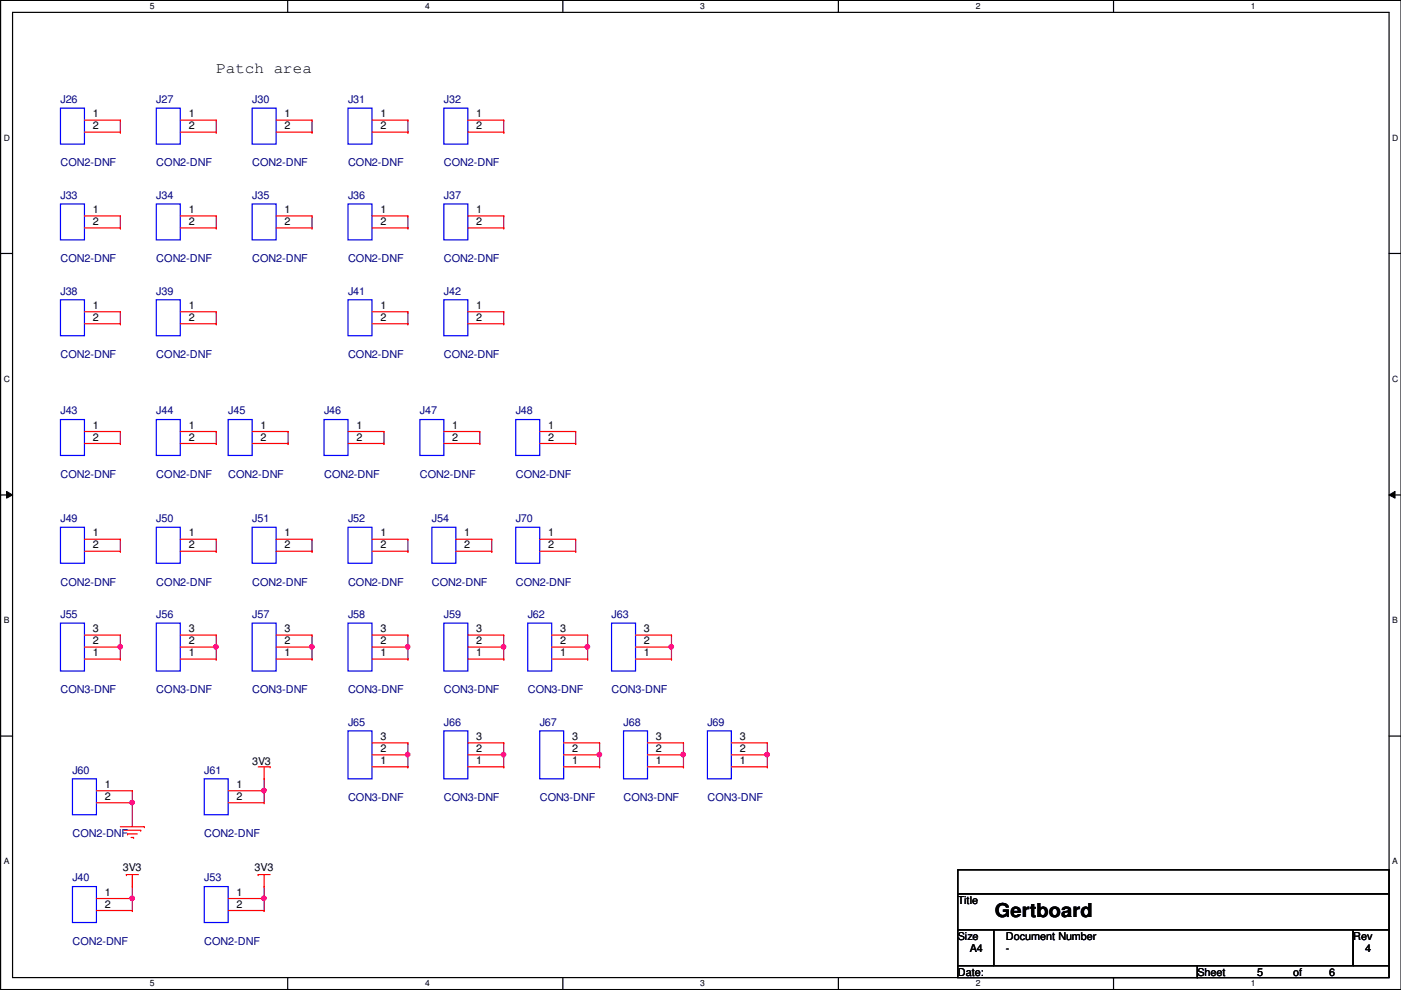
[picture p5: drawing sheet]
<svg xmlns="http://www.w3.org/2000/svg" width="297mm" height="210mm" viewBox="0 0 297 210" stroke-linecap="round" stroke-linejoin="round" font-family="sans-serif">
<path d="M.1 .1h296.9v209.8h-296.9zM2.7 2.6h291.8v204.7h-291.8z" fill="none" stroke="#000" stroke-width=".25"/>
<g fill="#fff">
<path d="M31.8 .3h1v2.1h-1z"/>
<path d="M31.8 207.6h1v2h-1z"/>
</g>
<path d="M61 .1v2.5M61 207.3v2.6" fill="none" stroke="#000" stroke-width=".25"/>
<g fill="#fff">
<path d="M90.1 .3h1v2.1h-1z"/>
<path d="M90.1 207.6h1v2h-1z"/>
</g>
<path d="M119.3 .1v2.5M119.3 207.3v2.6" fill="none" stroke="#000" stroke-width=".25"/>
<g fill="#fff">
<path d="M148.5 .3h1v2.1h-1z"/>
<path d="M148.5 207.6h1v2h-1z"/>
</g>
<path d="M177.8 .1v2.5M177.8 207.3v2.6" fill="none" stroke="#000" stroke-width=".25"/>
<g fill="#fff">
<path d="M206.9 .3h1v2.1h-1z"/>
<path d="M206.9 207.6h1v2h-1z"/>
</g>
<path d="M236.1 .1v2.5M236.1 207.3v2.6" fill="none" stroke="#000" stroke-width=".25"/>
<g fill="#fff">
<path d="M265.2 .3h1v2.1h-1z"/>
<path d="M265.2 207.6h1v2h-1z"/>
<path d="M.8 28.2h1.3v2h-1.3z"/>
<path d="M295.2 28.2h1.3v2h-1.3z"/>
<path d="M.8 79.3h1.3v2.1h-1.3z"/>
<path d="M295.2 79.3h1.3v2.1h-1.3z"/>
</g>
<path d="M.1 53.8h2.6M294.5 53.8h2.5" fill="none" stroke="#000" stroke-width=".25"/>
<g fill="#fff">
<path d="M.8 130.6h1.2v2h-1.2z"/>
<path d="M295.2 130.6h1.2v2h-1.2z"/>
</g>
<path d="M.1 105h2.6M294.5 105h2.5" fill="none" stroke="#000" stroke-width=".25"/>
<path d="M1.4 104.2l1.3 .8-1.3 .7zM294.5 105l1.3-.8v1.5z" fill="#000"/>
<path d="M1.4 104.2l1.3 .8-1.3 .7zM294.5 105l1.3-.8v1.5z" fill="none" stroke="#000" stroke-width=".21"/>
<g fill="#fff">
<path d="M.8 181.7h1.1v2h-1.1z"/>
<path d="M295.2 181.7h1.1v2h-1.1z"/>
</g>
<path d="M.1 156.1h2.6M294.5 156.1h2.5" fill="none" stroke="#000" stroke-width=".25"/>
<g fill="none" stroke="#800040" stroke-width=".25">
<path d="M25.5 28h.1M25.5 25.5v2.5M45.8 28h.1M45.8 25.5v2.5M66.2 28h.1M66.2 25.5v2.5M86.5 28h.1M86.5 25.5v2.5M106.8 28h.1M106.8 25.5v2.5M25.5 48.3h.1M25.5 45.8v2.5"/>
<path d="M45.8 48.3h.1M45.8 45.8v2.5M66.2 48.3h.1M66.2 45.8v2.5M86.5 48.3h.1M86.5 45.8v2.5M106.8 48.3h.1M106.8 45.8v2.5M106.8 68.7h.1M106.8 66.1v2.6M25.5 137.2h.1M25.5 134.7v2.5"/>
</g>
<circle cx="25.5" cy="137.2" r=".48" fill="#f0f"/>
<circle cx="25.5" cy="137.2" r=".48" fill="none" stroke="#f0f" stroke-width=".25"/>
<path d="M66.2 116.9h.1M66.2 114.4v2.5M25.5 139.8h.1M25.5 137.2v2.6M45.8 137.2h.1M45.8 134.7v2.5M66.2 139.8h.1M66.2 137.2v2.6" fill="none" stroke="#800040" stroke-width=".25"/>
<circle cx="45.8" cy="137.2" r=".48" fill="#f0f"/>
<circle cx="45.8" cy="137.2" r=".48" fill="none" stroke="#f0f" stroke-width=".25"/>
<path d="M101.7 94.1h.1M101.7 91.5v2.6M122 94.1h.1M122 91.5v2.6M66.2 137.2h.1M66.2 134.7v2.5" fill="none" stroke="#800040" stroke-width=".25"/>
<circle cx="66.1" cy="137.2" r=".48" fill="#f0f"/>
<circle cx="66.1" cy="137.2" r=".48" fill="none" stroke="#f0f" stroke-width=".25"/>
<path d="M45.8 94.1h.1M45.8 91.5v2.6M45.8 116.9h.1M45.8 114.4v2.5M45.8 139.8h.1M45.8 137.2v2.6M86.5 137.2h.1M86.5 134.7v2.5M106.8 139.8h.1M106.8 137.2v2.6" fill="none" stroke="#800040" stroke-width=".25"/>
<circle cx="86.4" cy="137.2" r=".48" fill="#f0f"/>
<circle cx="86.4" cy="137.2" r=".48" fill="none" stroke="#f0f" stroke-width=".25"/>
<path d="M61.1 94.1h.1M61.1 91.5v2.6M81.4 94.1h.1M81.4 91.5v2.6M86.5 139.8h.1M86.5 137.2v2.6M106.8 137.2h.1M106.8 134.7v2.5" fill="none" stroke="#800040" stroke-width=".25"/>
<circle cx="106.8" cy="137.2" r=".48" fill="#f0f"/>
<circle cx="106.8" cy="137.2" r=".48" fill="none" stroke="#f0f" stroke-width=".25"/>
<path d="M28.1 170.3h.1M28.1 167.7v7.6" fill="none" stroke="#800040" stroke-width=".25"/>
<circle cx="28" cy="170.2" r=".48" fill="#f0f"/>
<circle cx="28" cy="170.2" r=".48" fill="none" stroke="#f0f" stroke-width=".25"/>
<path d="M56 167.7h.1M56 165.2v2.5" fill="none" stroke="#800040" stroke-width=".25"/>
<circle cx="56" cy="167.7" r=".48" fill="#f0f"/>
<circle cx="56" cy="167.7" r=".48" fill="none" stroke="#f0f" stroke-width=".25"/>
<path d="M124.6 139.8h.1M124.6 137.2h.1M124.6 134.7v5.1M56 167.7h.1M56 167.7v2.6" fill="none" stroke="#800040" stroke-width=".25"/>
<circle cx="124.5" cy="137.2" r=".48" fill="#f0f"/>
<circle cx="124.5" cy="137.2" r=".48" fill="none" stroke="#f0f" stroke-width=".25"/>
<path d="M142.4 139.8h.1M142.4 137.2h.1M142.4 134.7v5.1" fill="none" stroke="#800040" stroke-width=".25"/>
<circle cx="142.3" cy="137.2" r=".48" fill="#f0f"/>
<circle cx="142.3" cy="137.2" r=".48" fill="none" stroke="#f0f" stroke-width=".25"/>
<path d="M28.1 190.6h.1M28.1 188v2.6" fill="none" stroke="#800040" stroke-width=".25"/>
<circle cx="28" cy="190.5" r=".48" fill="#f0f"/>
<circle cx="28" cy="190.5" r=".48" fill="none" stroke="#f0f" stroke-width=".25"/>
<g fill="none" stroke="#800040" stroke-width=".25">
<path d="M86.5 68.7h.1M86.5 66.1v2.6M25.5 94.1h.1M25.5 91.5v2.6M25.5 116.9h.1M25.5 114.4v2.5M86.5 116.9h.1M86.5 114.4v2.5M104.3 116.9h.1M104.3 114.4v2.5M122 116.9h.1M122 114.4v2.5"/>
<path d="M162.7 157.6v2.5M127.1 162.6h.1M127.1 160.1v2.5M162.7 160.1h.1"/>
</g>
<circle cx="162.6" cy="160.1" r=".48" fill="#f0f"/>
<circle cx="162.6" cy="160.1" r=".48" fill="none" stroke="#f0f" stroke-width=".25"/>
<path d="M127.1 157.6v2.5M127.1 160.1h.1M162.7 162.6h.1M162.7 160.1v2.5" fill="none" stroke="#800040" stroke-width=".25"/>
<circle cx="127.1" cy="160.1" r=".48" fill="#f0f"/>
<circle cx="127.1" cy="160.1" r=".48" fill="none" stroke="#f0f" stroke-width=".25"/>
<path d="M144.9 157.6v2.5M106.8 162.6h.1M106.8 160.1v2.5M144.9 160.1h.1" fill="none" stroke="#800040" stroke-width=".25"/>
<circle cx="144.9" cy="160.1" r=".48" fill="#f0f"/>
<circle cx="144.9" cy="160.1" r=".48" fill="none" stroke="#f0f" stroke-width=".25"/>
<path d="M86.5 157.6v5M86.5 162.6h.1M86.5 160.1h.1M144.9 162.6h.1M144.9 160.1v2.5" fill="none" stroke="#800040" stroke-width=".25"/>
<circle cx="86.4" cy="160.1" r=".48" fill="#f0f"/>
<circle cx="86.4" cy="160.1" r=".48" fill="none" stroke="#f0f" stroke-width=".25"/>
<path d="M106.8 157.6v2.5M106.8 160.1h.1" fill="none" stroke="#800040" stroke-width=".25"/>
<circle cx="106.8" cy="160.1" r=".48" fill="#f0f"/>
<circle cx="106.8" cy="160.1" r=".48" fill="none" stroke="#f0f" stroke-width=".25"/>
<path d="M56 193.1h.1M56 190.6v2.5" fill="none" stroke="#800040" stroke-width=".25"/>
<circle cx="56" cy="190.5" r=".48" fill="#f0f"/>
<circle cx="56" cy="190.5" r=".48" fill="none" stroke="#f0f" stroke-width=".25"/>
<path d="M25.5 68.7h.1M25.5 66.1v2.6M45.8 68.7h.1M45.8 66.1v2.6M28.1 193.1h.1M28.1 190.6v2.5M56 190.6h.1M56 188v2.6" fill="none" stroke="#800040" stroke-width=".25"/>
<g fill="none" stroke="#f00" stroke-width=".25">
<path d="M17.9 25.5h7.6M17.9 28h7.6M25.5 25.5h.1M25.5 28h.1M38.2 25.5h7.6M38.2 28h7.6M45.8 25.5h.1M45.8 28h.1M58.5 25.5h7.7M58.5 28h7.7M66.2 25.5h.1M66.2 28h.1"/>
<path d="M78.9 25.5h7.6M78.9 28h7.6M86.5 25.5h.1M86.5 28h.1M99.2 25.5h7.6M99.2 28h7.6M106.8 25.5h.1M106.8 28h.1M17.9 45.8h7.6M17.9 48.3h7.6M25.5 45.8h.1M25.5 48.3h.1"/>
<path d="M38.2 45.8h7.6M38.2 48.3h7.6M45.8 45.8h.1M45.8 48.3h.1M58.5 45.8h7.7M58.5 48.3h7.7M66.2 45.8h.1M66.2 48.3h.1M78.9 45.8h7.6M78.9 48.3h7.6M86.5 45.8h.1M86.5 48.3h.1"/>
<path d="M99.2 45.8h7.6M99.2 48.3h7.6M106.8 45.8h.1M106.8 48.3h.1M17.9 66.1h7.6M17.9 68.7h7.6M25.5 66.1h.1M25.5 68.7h.1M38.2 66.1h7.6M38.2 68.7h7.6M45.8 66.1h.1M45.8 68.7h.1"/>
<path d="M78.9 66.1h7.6M78.9 68.7h7.6M86.5 66.1h.1M86.5 68.7h.1M99.2 66.1h7.6M99.2 68.7h7.6M106.8 66.1h.1M106.8 68.7h.1M17.9 91.5h7.6M17.9 94.1h7.6M25.5 91.5h.1M25.5 94.1h.1"/>
<path d="M38.2 91.5h7.6M38.2 94.1h7.6M45.8 91.5h.1M45.8 94.1h.1M53.5 91.5h7.6M53.5 94.1h7.6M61.1 91.5h.1M61.1 94.1h.1M73.8 91.5h7.6M73.8 94.1h7.6M81.4 91.5h.1M81.4 94.1h.1"/>
<path d="M94.1 91.5h7.6M94.1 94.1h7.6M101.7 91.5h.1M101.7 94.1h.1M114.4 91.5h7.6M114.4 94.1h7.6M122 91.5h.1M122 94.1h.1M17.9 114.4h7.6M17.9 116.9h7.6M25.5 114.4h.1M25.5 116.9h.1"/>
<path d="M38.2 114.4h7.6M38.2 116.9h7.6M45.8 114.4h.1M45.8 116.9h.1M58.5 114.4h7.7M58.5 116.9h7.7M66.2 114.4h.1M66.2 116.9h.1M78.9 114.4h7.6M78.9 116.9h7.6M86.5 114.4h.1M86.5 116.9h.1"/>
<path d="M96.6 114.4h7.7M96.6 116.9h7.7M104.3 114.4h.1M104.3 116.9h.1M114.4 114.4h7.6M114.4 116.9h7.6M122 114.4h.1M122 116.9h.1M17.9 139.8h7.6M17.9 137.2h7.6M17.9 134.7h7.6M25.5 139.8h.1"/>
<path d="M25.5 137.2h.1M25.5 134.7h.1M38.2 139.8h7.6M38.2 137.2h7.6M38.2 134.7h7.6M45.8 139.8h.1M45.8 137.2h.1M45.8 134.7h.1M58.5 139.8h7.7M58.5 137.2h7.7M58.5 134.7h7.7M66.2 139.8h.1"/>
<path d="M66.2 137.2h.1M66.2 134.7h.1M78.9 139.8h7.6M78.9 137.2h7.6M78.9 134.7h7.6M86.5 139.8h.1M86.5 137.2h.1M86.5 134.7h.1M99.2 139.8h7.6M99.2 137.2h7.6M99.2 134.7h7.6M106.8 139.8h.1"/>
<path d="M106.8 137.2h.1M106.8 134.7h.1M117 139.8h7.6M117 137.2h7.6M117 134.7h7.6M124.6 139.8h.1M124.6 137.2h.1M124.6 134.7h.1M134.7 139.8h7.7M134.7 137.2h7.7M134.7 134.7h7.7M142.4 139.8h.1"/>
<path d="M142.4 137.2h.1M142.4 134.7h.1M78.9 157.6h7.6M86.5 157.6h.1M99.2 157.6h7.6M106.8 157.6h.1M119.5 157.6h7.6M127.1 157.6h.1M137.3 157.6h7.6M144.9 157.6h.1M155.1 157.6h7.6M162.7 157.6h.1"/>
<path d="M20.4 167.7h7.7M20.4 170.3h7.7M25.5 175.3h5.1M26.3 176.1h3.5M27 176.9h.1M27 176.9h2.1M27.8 177.6h.5M28.1 167.7h.1M28.1 170.3h.1M28.3 177.6h.1M29.8 176.1h.1M30.6 175.3h.1"/>
<path d="M48.4 167.7h7.6M48.4 170.3h7.6M54.7 162.6h2.6M56 165.2h.1M56 167.7h.1M56 170.3h.1M56 162.6v2.6M57.3 162.6h.1M78.9 162.6h7.6M78.9 160.1h7.6M86.5 162.6h.1M86.5 160.1h.1"/>
<path d="M99.2 162.6h7.6M99.2 160.1h7.6M106.8 162.6h.1M106.8 160.1h.1M119.5 162.6h7.6M119.5 160.1h7.6M127.1 162.6h.1M127.1 160.1h.1M137.3 162.6h7.6M137.3 160.1h7.6M144.9 162.6h.1M144.9 160.1h.1"/>
<path d="M155.1 162.6h7.6M155.1 160.1h7.6M162.7 162.6h.1M162.7 160.1h.1M20.4 190.6h7.7M20.4 193.1h7.7M26.8 185.5h.1M26.8 185.5h2.5M28.1 188h.1M28.1 190.6h.1M28.1 193.1h.1M28.1 185.5v2.5"/>
<path d="M48.4 190.6h7.6M48.4 193.1h7.6M54.7 185.5h.1M54.7 185.5h2.6M56 188h.1M56 190.6h.1M56 193.1h.1M56 185.5v2.5"/>
</g>
<path d="M203.1 184.5h91.4v5.1h-91.4zM203.1 189.6h91.4v7.6h-91.4zM203.1 197.2h7.6v7.6h-7.6zM210.7 197.2h76.2v7.6h-76.2zM286.9 197.2h7.6v7.6h-7.6zM203.1 204.8h50.8v2.5h-50.8zM253.9 204.8h40.6v2.5h-40.6z" fill="none" stroke="#000" stroke-width=".25"/>
<g fill="none" stroke="#00f" stroke-width=".25">
<path d="M12.8 22.9h5.1v7.7h-5.1zM33.1 22.9h5.1v7.7h-5.1zM53.5 22.9h5v7.7h-5zM73.8 22.9h5.1v7.7h-5.1zM94.1 22.9h5.1v7.7h-5.1zM12.8 43.3h5.1v7.6h-5.1zM33.1 43.3h5.1v7.6h-5.1zM53.5 43.3h5v7.6h-5zM73.8 43.3h5.1v7.6h-5.1zM94.1 43.3h5.1v7.6h-5.1zM12.8 63.6h5.1v7.6h-5.1zM33.1 63.6h5.1v7.6h-5.1z"/>
<path d="M73.8 63.6h5.1v7.6h-5.1zM94.1 63.6h5.1v7.6h-5.1zM12.8 89h5.1v7.6h-5.1zM33.1 89h5.1v7.6h-5.1zM48.4 89h5.1v7.6h-5.1zM68.7 89h5.1v7.6h-5.1zM89 89h5.1v7.6h-5.1zM109.3 89h5.1v7.6h-5.1zM12.8 111.8h5.1v7.7h-5.1zM33.1 111.8h5.1v7.7h-5.1zM53.5 111.8h5v7.7h-5zM73.8 111.8h5.1v7.7h-5.1z"/>
<path d="M91.6 111.8h5v7.7h-5zM109.3 111.8h5.1v7.7h-5.1zM12.8 132.2h5.1v10.1h-5.1zM33.1 132.2h5.1v10.1h-5.1zM53.5 132.2h5v10.1h-5zM73.8 132.2h5.1v10.1h-5.1zM94.1 132.2h5.1v10.1h-5.1zM111.9 132.2h5.1v10.1h-5.1zM129.7 132.2h5v10.1h-5zM73.8 155h5.1v10.2h-5.1zM94.1 155h5.1v10.2h-5.1zM114.4 155h5.1v10.2h-5.1z"/>
<path d="M132.2 155h5.1v10.2h-5.1zM150 155h5.1v10.2h-5.1zM15.4 165.2h5v7.6h-5zM43.3 165.2h5.1v7.6h-5.1zM15.4 188h5v7.7h-5zM43.3 188h5.1v7.7h-5.1z"/>
</g>
<circle cx="25.5" cy="137.2" r=".48" fill="#f0f"/>
<circle cx="25.5" cy="137.2" r=".48" fill="none" stroke="#f0f" stroke-width=".25"/>
<circle cx="45.8" cy="137.2" r=".48" fill="#f0f"/>
<circle cx="45.8" cy="137.2" r=".48" fill="none" stroke="#f0f" stroke-width=".25"/>
<circle cx="66.1" cy="137.2" r=".48" fill="#f0f"/>
<circle cx="66.1" cy="137.2" r=".48" fill="none" stroke="#f0f" stroke-width=".25"/>
<circle cx="86.4" cy="137.2" r=".48" fill="#f0f"/>
<circle cx="86.4" cy="137.2" r=".48" fill="none" stroke="#f0f" stroke-width=".25"/>
<circle cx="106.8" cy="137.2" r=".48" fill="#f0f"/>
<circle cx="106.8" cy="137.2" r=".48" fill="none" stroke="#f0f" stroke-width=".25"/>
<circle cx="28" cy="170.2" r=".48" fill="#f0f"/>
<circle cx="28" cy="170.2" r=".48" fill="none" stroke="#f0f" stroke-width=".25"/>
<circle cx="56" cy="167.7" r=".48" fill="#f0f"/>
<circle cx="56" cy="167.7" r=".48" fill="none" stroke="#f0f" stroke-width=".25"/>
<circle cx="124.5" cy="137.2" r=".48" fill="#f0f"/>
<circle cx="124.5" cy="137.2" r=".48" fill="none" stroke="#f0f" stroke-width=".25"/>
<circle cx="142.3" cy="137.2" r=".48" fill="#f0f"/>
<circle cx="142.3" cy="137.2" r=".48" fill="none" stroke="#f0f" stroke-width=".25"/>
<circle cx="28" cy="190.5" r=".48" fill="#f0f"/>
<circle cx="28" cy="190.5" r=".48" fill="none" stroke="#f0f" stroke-width=".25"/>
<circle cx="162.6" cy="160.1" r=".48" fill="#f0f"/>
<circle cx="162.6" cy="160.1" r=".48" fill="none" stroke="#f0f" stroke-width=".25"/>
<circle cx="127.1" cy="160.1" r=".48" fill="#f0f"/>
<circle cx="127.1" cy="160.1" r=".48" fill="none" stroke="#f0f" stroke-width=".25"/>
<circle cx="144.9" cy="160.1" r=".48" fill="#f0f"/>
<circle cx="144.9" cy="160.1" r=".48" fill="none" stroke="#f0f" stroke-width=".25"/>
<circle cx="86.4" cy="160.1" r=".48" fill="#f0f"/>
<circle cx="86.4" cy="160.1" r=".48" fill="none" stroke="#f0f" stroke-width=".25"/>
<circle cx="106.8" cy="160.1" r=".48" fill="#f0f"/>
<circle cx="106.8" cy="160.1" r=".48" fill="none" stroke="#f0f" stroke-width=".25"/>
<circle cx="56" cy="190.5" r=".48" fill="#f0f"/>
<circle cx="56" cy="190.5" r=".48" fill="none" stroke="#f0f" stroke-width=".25"/>
<text font-size="4.1" x="210.9" y="194.4">Gertboard</text>
<text font-size="3.3" x="45.8" y="15.4">Patch area</text>
<g font-size="2.3" fill="#000080">
<text x="12.8" y="21.8">J26</text>
<text x="33.1" y="21.8">J27</text>
<text x="53.5" y="21.8">J30</text>
<text x="73.8" y="21.8">J31</text>
<text x="94.1" y="21.8">J32</text>
<text x="12.8" y="35.3">CON2-DNF</text>
<text x="33.1" y="35.3">CON2-DNF</text>
<text x="53.5" y="35.3">CON2-DNF</text>
<text x="73.8" y="35.3">CON2-DNF</text>
<text x="94.1" y="35.3">CON2-DNF</text>
<text x="12.8" y="42.2">J33</text>
<text x="33.1" y="42.2">J34</text>
<text x="53.5" y="42.2">J35</text>
<text x="73.8" y="42.2">J36</text>
<text x="94.1" y="42.2">J37</text>
<text x="12.8" y="55.6">CON2-DNF</text>
<text x="33.1" y="55.6">CON2-DNF</text>
<text x="53.5" y="55.6">CON2-DNF</text>
<text x="73.8" y="55.6">CON2-DNF</text>
<text x="94.1" y="55.6">CON2-DNF</text>
<text x="12.8" y="62.5">J38</text>
<text x="33.1" y="62.5">J39</text>
<text x="73.8" y="62.5">J41</text>
<text x="94.1" y="62.5">J42</text>
<text x="12.8" y="75.9">CON2-DNF</text>
<text x="33.1" y="75.9">CON2-DNF</text>
<text x="73.8" y="75.9">CON2-DNF</text>
<text x="94.1" y="75.9">CON2-DNF</text>
<text x="12.8" y="87.9">J43</text>
<text x="33.1" y="87.9">J44</text>
<text x="48.4" y="87.9">J45</text>
<text x="68.7" y="87.9">J46</text>
<text x="89" y="87.9">J47</text>
<text x="109.3" y="87.9">J48</text>
<text x="12.8" y="101.3">CON2-DNF</text>
<text x="33.1" y="101.3">CON2-DNF</text>
<text x="48.4" y="101.3">CON2-DNF</text>
<text x="68.7" y="101.3">CON2-DNF</text>
<text x="89" y="101.3">CON2-DNF</text>
<text x="109.3" y="101.3">CON2-DNF</text>
<text x="12.8" y="110.7">J49</text>
<text x="33.1" y="110.7">J50</text>
<text x="53.5" y="110.7">J51</text>
<text x="73.8" y="110.7">J52</text>
<text x="91.6" y="110.7">J54</text>
<text x="109.3" y="110.7">J70</text>
<text x="12.8" y="124.2">CON2-DNF</text>
<text x="33.1" y="124.2">CON2-DNF</text>
<text x="53.5" y="124.2">CON2-DNF</text>
<text x="73.8" y="124.2">CON2-DNF</text>
<text x="91.6" y="124.2">CON2-DNF</text>
<text x="109.3" y="124.2">CON2-DNF</text>
<text x="12.8" y="131.1">J55</text>
<text x="33.1" y="131.1">J56</text>
<text x="53.5" y="131.1">J57</text>
<text x="73.8" y="131.1">J58</text>
<text x="94.1" y="131.1">J59</text>
<text x="111.9" y="131.1">J62</text>
<text x="129.7" y="131.1">J63</text>
<text x="12.8" y="147.1">CON3-DNF</text>
<text x="33.1" y="147.1">CON3-DNF</text>
<text x="53.5" y="147.1">CON3-DNF</text>
<text x="73.8" y="147.1">CON3-DNF</text>
<text x="94.1" y="147.1">CON3-DNF</text>
<text x="111.9" y="147.1">CON3-DNF</text>
<text x="129.7" y="147.1">CON3-DNF</text>
<text x="73.8" y="153.9">J65</text>
<text x="94.1" y="153.9">J66</text>
<text x="114.4" y="153.9">J67</text>
<text x="132.2" y="153.9">J68</text>
<text x="150" y="153.9">J69</text>
<text x="15.4" y="164.1">J60</text>
<text x="43.3" y="164.1">J61</text>
<text x="73.8" y="169.9">CON3-DNF</text>
<text x="94.1" y="169.9">CON3-DNF</text>
<text x="114.4" y="169.9">CON3-DNF</text>
<text x="132.2" y="169.9">CON3-DNF</text>
<text x="150" y="169.9">CON3-DNF</text>
<text x="15.4" y="177.5">CON2-DNF</text>
<text x="43.3" y="177.5">CON2-DNF</text>
<text x="15.4" y="186.9">J40</text>
<text x="43.3" y="186.9">J53</text>
<text x="15.4" y="200.4">CON2-DNF</text>
<text x="43.3" y="200.4">CON2-DNF</text>
</g>
<g font-size="2.3">
<text x="19.7" y="24.9">1</text>
<text x="19.7" y="27.4">2</text>
<text x="40" y="24.9">1</text>
<text x="40" y="27.4">2</text>
<text x="60.3" y="24.9">1</text>
<text x="60.3" y="27.4">2</text>
<text x="80.6" y="24.9">1</text>
<text x="80.6" y="27.4">2</text>
<text x="101" y="24.9">1</text>
<text x="101" y="27.4">2</text>
<text x="19.7" y="45.2">1</text>
<text x="19.7" y="47.8">2</text>
<text x="40" y="45.2">1</text>
<text x="40" y="47.8">2</text>
<text x="60.3" y="45.2">1</text>
<text x="60.3" y="47.8">2</text>
<text x="80.6" y="45.2">1</text>
<text x="80.6" y="47.8">2</text>
<text x="101" y="45.2">1</text>
<text x="101" y="47.8">2</text>
<text x="19.7" y="65.5">1</text>
<text x="40" y="65.5">1</text>
<text x="80.6" y="65.5">1</text>
<text x="101" y="65.5">1</text>
<text x="19.7" y="68.1">2</text>
<text x="40" y="68.1">2</text>
<text x="80.6" y="68.1">2</text>
<text x="101" y="68.1">2</text>
<text x="19.7" y="90.9">1</text>
<text x="19.7" y="93.5">2</text>
<text x="40" y="90.9">1</text>
<text x="40" y="93.5">2</text>
<text x="55.2" y="90.9">1</text>
<text x="55.2" y="93.5">2</text>
<text x="75.6" y="90.9">1</text>
<text x="75.6" y="93.5">2</text>
<text x="95.9" y="90.9">1</text>
<text x="95.9" y="93.5">2</text>
<text x="116.2" y="90.9">1</text>
<text x="116.2" y="93.5">2</text>
<text x="19.7" y="113.8">1</text>
<text x="40" y="113.8">1</text>
<text x="60.3" y="113.8">1</text>
<text x="80.6" y="113.8">1</text>
<text x="98.4" y="113.8">1</text>
<text x="116.2" y="113.8">1</text>
<text x="19.7" y="116.3">2</text>
<text x="40" y="116.3">2</text>
<text x="60.3" y="116.3">2</text>
<text x="80.6" y="116.3">2</text>
<text x="98.4" y="116.3">2</text>
<text x="116.2" y="116.3">2</text>
<text x="19.7" y="136.7">2</text>
<text x="19.7" y="134.1">3</text>
<text x="40" y="136.7">2</text>
<text x="40" y="134.1">3</text>
<text x="60.3" y="136.7">2</text>
<text x="60.3" y="134.1">3</text>
<text x="80.6" y="136.7">2</text>
<text x="80.6" y="134.1">3</text>
<text x="101" y="136.7">2</text>
<text x="101" y="134.1">3</text>
<text x="118.7" y="136.7">2</text>
<text x="118.7" y="134.1">3</text>
<text x="136.5" y="136.7">2</text>
<text x="136.5" y="134.1">3</text>
<text x="19.7" y="139.2">1</text>
<text x="40" y="139.2">1</text>
<text x="60.3" y="139.2">1</text>
<text x="80.6" y="139.2">1</text>
<text x="101" y="139.2">1</text>
<text x="118.7" y="139.2">1</text>
<text x="136.5" y="139.2">1</text>
<text x="80.6" y="159.5">2</text>
<text x="80.6" y="157">3</text>
<text x="101" y="159.5">2</text>
<text x="101" y="157">3</text>
<text x="121.3" y="159.5">2</text>
<text x="121.3" y="157">3</text>
<text x="139.1" y="159.5">2</text>
<text x="139.1" y="157">3</text>
<text x="156.8" y="159.5">2</text>
<text x="156.8" y="157">3</text>
<text x="22.2" y="167.1">1</text>
<text x="50.2" y="167.1">1</text>
<text x="53.5" y="162.3">3V3</text>
<text x="80.6" y="162.1">1</text>
<text x="101" y="162.1">1</text>
<text x="121.3" y="162.1">1</text>
<text x="139.1" y="162.1">1</text>
<text x="156.8" y="162.1">1</text>
<text x="22.2" y="169.7">2</text>
<text x="50.2" y="169.7">2</text>
<text x="26" y="184.7">3V3</text>
<text x="54" y="184.7">3V3</text>
<text x="22.2" y="190">1</text>
<text x="50.2" y="190">1</text>
<text x="203.1" y="191.8">Title</text>
<text x="22.2" y="192.5">2</text>
<text x="50.2" y="192.5">2</text>
<text x="203.1" y="199.4">Size</text>
<text x="205.6" y="201.9">A4</text>
<text x="213.2" y="199.4">Document Number</text>
<text x="213.2" y="201.9">-</text>
<text x="286.9" y="199.4">Rev</text>
<text x="289.4" y="201.9">4</text>
<text x="203.1" y="207">Date:</text>
<text x="253.9" y="207">Sheet</text>
<text x="266.6" y="207">5</text>
<text x="274.2" y="207">of</text>
<text x="281.8" y="207">6</text>
</g>
<g font-size="1.8">
<text x="31.8" y="1.9">5</text>
<text x="90.1" y="1.9">4</text>
<text x="148.5" y="1.9">3</text>
<text x="206.9" y="1.9">2</text>
<text x="265.2" y="1.9">1</text>
<text x=".8" y="29.8">D</text>
<text x="295.2" y="29.8">D</text>
<text x=".8" y="80.9">C</text>
<text x="295.2" y="80.9">C</text>
<text x=".8" y="132.2">B</text>
<text x="295.2" y="132.2">B</text>
<text x=".8" y="183.3">A</text>
<text x="295.2" y="183.3">A</text>
<text x="31.8" y="209.2">5</text>
<text x="90.1" y="209.2">4</text>
<text x="148.5" y="209.2">3</text>
<text x="206.9" y="209.2">2</text>
<text x="265.2" y="209.2">1</text>
</g>
</svg>
